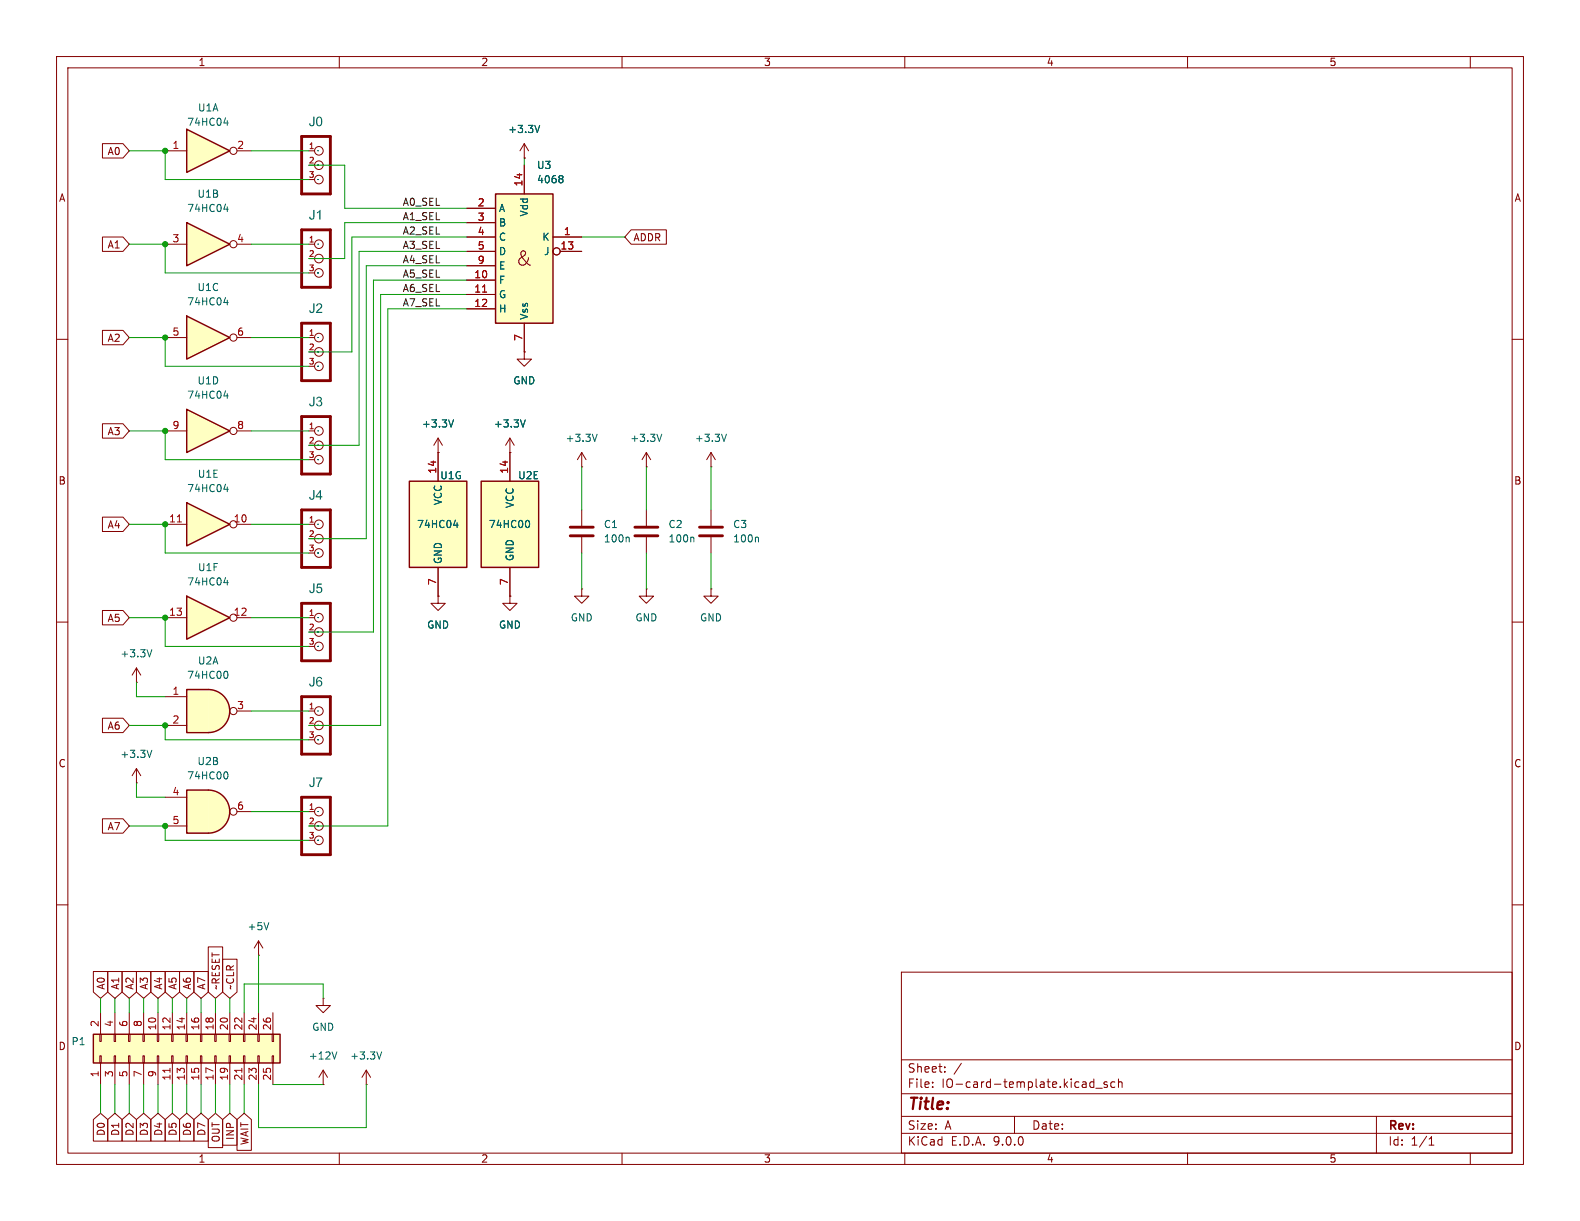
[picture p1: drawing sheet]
<svg xmlns="http://www.w3.org/2000/svg" width="279mm" height="216mm" viewBox="0 0 279 216" stroke-linecap="round" stroke-linejoin="round" font-family="sans-serif">
<g fill="none" stroke="#840000" stroke-width=".18">
<path d="M10 10h259.4v195.9h-259.4zM12 12h255.4v191.9h-255.4zM60 10v2M110 10v2M160 10v2M210 10v2M260 10v2M10 60h2M267.4 60h2M54.6 92.7h1M114.3 90.2v2.8M114.3 95v2.8"/>
<path d="M125.7 90.2v2.8M125.7 95v2.8M10 110h2M114.3 104.1v1.3h1.3l-1.3 1.3-1.3-1.3h1.3M114.3 104.1h.1M125.7 104.1v1.3h1.3l-1.3 1.3-1.2-1.3h1.2M125.7 104.1h.1M267.4 110h2M24.1 138.4h.1M24.1 135.9l-.7 1.3M24.1 135.9l.8 1.3M24.1 135.9v2.5"/>
<path d="M10 160h2M159.4 171.9h108v32h-108zM267.4 160h2M159.4 197.4h108M159.4 193.4h108M159.4 187.4h108M164.9 192.1v.2M164.9 191.4v.1M167.1 189.4v.2M167.1 188.7v.1M170 188l-1.3 1.9M179.4 197.4v3"/>
<path d="M193.4 190.8v1.5M193.4 191.4l-.4-.1-.3 .3v.4l.2 .2h.5M193.8 192.4h1.1M195.8 191.4l-.4-.1-.2 .2 .1 .2 .5 .2v.3h-.6M197.1 191.4l-.4-.1-.3 .3v.4l.2 .2h.5M197.8 191.4l.2-.1 .4 .1v.9M197.8 190.8v1.5M243.4 197.4v6.5M60 203.9v2M110 203.9v2M159.4 200.4h108M160 203.9v2"/>
<path d="M210 203.9v2M252.7 202.5h.9M252.7 201.4l.4-.4v1.5M260 203.9v2"/>
<circle cx="56.4" cy="97.8" r=".76"/>
<circle cx="56.4" cy="92.7" r=".76"/>
<circle cx="56.4" cy="95.2" r=".76"/>
</g>
<path d="M56.2 95.3h.1M56.2 92.7h.1M56.3 95.2l-.1 .1M56.3 95.2h.1M56.3 97.8h.1M122.5 95l.2 .2v.6M133.9 95l.2 .2v.6M26.9 132.7l-.5 1.2" fill="none" stroke="#006464" stroke-width=".18"/>
<path d="M53.3 90.2h5.1v10.1h-5.1zM112.3 93.2h4M112.3 94.7h4M123.7 93.2h4.1M123.7 94.7h4.1" fill="none" stroke="#840000" stroke-width=".51"/>
<path d="M33 88.9l7.6 3.8-7.6 3.8z" fill="#ffffc2"/>
<path d="M33 88.9l7.6 3.8-7.6 3.8z" fill="none" stroke="#840000" stroke-width=".25"/>
<g fill="none" stroke="#840000" stroke-width=".18">
<path d="M29.2 92.7h3.8M41.9 92.7h2.5M102.9 90.2v2.8M102.9 95v2.8M90.2 105.4v1.3h1.2l-1.2 1.3-1.3-1.3h1.3M90.2 105.4h.1M102.9 104.1v1.3h1.2l-1.2 1.3-1.3-1.3h1.3M102.9 104.1h.1"/>
<circle cx="41.3" cy="92.7" r=".63"/>
</g>
<path d="M31.4 92.3h.7" fill="none" stroke="#a90000" stroke-width=".18"/>
<path d="M39.6 86.5h.8M40.2 86.1v.8M111.1 95l.2 .2v.6" fill="none" stroke="#006464" stroke-width=".18"/>
<path d="M100.8 93.2h4.1M100.8 94.7h4.1" fill="none" stroke="#840000" stroke-width=".51"/>
<path d="M85.1 85.1h10.1v15.2h-10.1z" fill="#ffffc2"/>
<path d="M85.1 85.1h10.1v15.2h-10.1z" fill="none" stroke="#840000" stroke-width=".25"/>
<path d="M90.2 80v5.1M90.2 100.3v5.1" fill="none" stroke="#840000" stroke-width=".18"/>
<path d="M93.3 92a.79 .79 0 0 1 0 1.3" fill="none" stroke="#006464" stroke-width=".18"/>
<path d="M72.4 85.1h10.1v15.2h-10.1z" fill="#ffffc2"/>
<path d="M72.4 85.1h10.1v15.2h-10.1z" fill="none" stroke="#840000" stroke-width=".25"/>
<path d="M77.5 77.5v7.6M77.5 77.5l-.8 1.2M77.5 77.5l.7 1.2M77.5 80h.1M77.5 105.4v1.3h1.2l-1.2 1.3-1.3-1.3h1.3M77.5 105.4h.1M77.5 100.3v5.1" fill="none" stroke="#840000" stroke-width=".18"/>
<path d="M80.2 74.2l-.4 1.3M80.2 92.9h.8M80.8 92.4v.9" fill="none" stroke="#006464" stroke-width=".18"/>
<path d="M87.6 34.3h10.2v22.9h-10.2z" fill="#ffffc2"/>
<path d="M87.6 34.3h10.2v22.9h-10.2z" fill="none" stroke="#840000" stroke-width=".25"/>
<g fill="none" stroke="#840000" stroke-width=".18">
<path d="M82.5 36.8h5.1M82.5 39.4h5.1M92.7 27.9h.1M92.7 25.4v2.5M92.7 29.2v5.1M92.7 25.4l-.8 1.3M92.7 25.4l.8 1.3M82.5 41.9h5.1M82.5 44.5h5.1M82.5 47h5.1M82.5 49.5h5.1M82.5 52.1h5.1"/>
<path d="M82.5 54.6h5.1M92.7 57.2v5M97.8 41.9h5.1M99.1 44.5h3.8M54.6 76.2h1M90.2 77.5l-.8 1.2M90.2 77.5l.7 1.2M90.2 77.5v2.5M92.7 62.2v1.3h1.3l-1.3 1.3-1.3-1.3h1.3M92.7 62.2h.1M90.2 80h.1M102.9 82.6h.1"/>
<path d="M102.9 80l-.8 1.3M102.9 80l.7 1.3M102.9 80v2.6M114.3 82.6h.1M114.3 80l-.8 1.3M114.3 80l.8 1.3M114.3 80v2.6M57.1 191.8h.1M57.1 189.2l-.7 1.3M57.1 189.2l.8 1.3M57.1 189.2v2.6M64.8 191.8h.1"/>
<path d="M64.8 189.2l-.8 1.3M64.8 189.2l.7 1.3M64.8 189.2v2.6"/>
<circle cx="98.4" cy="44.4" r=".63"/>
<circle cx="56.4" cy="78.7" r=".76"/>
<circle cx="56.4" cy="76.2" r=".76"/>
<circle cx="56.4" cy="81.3" r=".76"/>
</g>
<path d="M85.3 51.7h.8" fill="none" stroke="#a90000" stroke-width=".18"/>
<path d="M95.4 22.2l-.4 1.2M99.3 31.1l.3 .2-.3 .3 .3 .2v.3l-.3 .2M56.2 76.2h.1M56.3 78.7h.1M92.9 74.2l-.4 1.3M105.6 76.8l-.4 1.2M117 76.8l-.4 1.2M56.2 81.3h.1M56.3 81.3h.1M59.6 186l-.5 1.3M67.5 186l-.4 1.3" fill="none" stroke="#006464" stroke-width=".18"/>
<path d="M53.3 73.7h5.1v10.1h-5.1z" fill="none" stroke="#840000" stroke-width=".51"/>
<path d="M16.5 182.9h33v5.1h-33z" fill="#ffffc2"/>
<path d="M16.5 182.9h33v5.1h-33z" fill="none" stroke="#840000" stroke-width=".25"/>
<g fill="none" stroke="#840000" stroke-width=".18">
<path d="M54.6 59.7h1M17.8 179.1v3.8M20.3 179.1v3.8M22.9 179.1v3.8M25.4 179.1v3.8M27.9 179.1v3.8M30.5 179.1v3.8M33 179.1v3.8M35.6 179.1v3.8M38.1 179.1v3.8M40.6 179.1v3.8M43.2 179.1v3.8"/>
<path d="M45.7 179.1v3.8M48.3 179.1v3.8M57.1 176.5v1.3h1.3l-1.3 1.3-1.2-1.3h1.2M57.1 176.5h.1M17.7 186.7h.2v1.3h-.2zM17.7 182.9h.2v1.3h-.2zM17.8 188v3.8M20.2 186.7h.2v1.3h-.2zM20.2 182.9h.2v1.3h-.2zM20.3 188v3.8M22.7 186.7h.3v1.3h-.3zM22.7 182.9h.3v1.3h-.3z"/>
<path d="M22.9 188v3.8M25.3 186.7h.2v1.3h-.2zM25.3 182.9h.2v1.3h-.2zM25.4 188v3.8M27.8 186.7h.3v1.3h-.3zM27.8 182.9h.3v1.3h-.3zM27.9 188v3.8M30.4 186.7h.2v1.3h-.2zM30.4 182.9h.2v1.3h-.2zM30.5 188v3.8M32.9 186.7h.2v1.3h-.2zM32.9 182.9h.2v1.3h-.2z"/>
<path d="M33 188v3.8M35.4 186.7h.3v1.3h-.3zM35.4 182.9h.3v1.3h-.3zM35.6 188v3.8M38 186.7h.2v1.3h-.2zM38 182.9h.2v1.3h-.2zM38.1 188v3.8M40.5 186.7h.3v1.3h-.3zM40.5 182.9h.3v1.3h-.3zM40.6 188v3.8M43.1 186.7h.2v1.3h-.2zM43.1 182.9h.2v1.3h-.2z"/>
<path d="M43.2 188v3.8M45.6 186.7h.2v1.3h-.2zM45.6 182.9h.2v1.3h-.2zM45.7 188v3.8M48.1 186.7h.3v1.3h-.3zM48.1 182.9h.3v1.3h-.3zM48.3 188v3.8"/>
<circle cx="56.4" cy="59.7" r=".76"/>
<circle cx="56.4" cy="62.2" r=".76"/>
<circle cx="56.4" cy="64.8" r=".76"/>
</g>
<path d="M30.1 188.9v.7M42.8 188.9v.7" fill="none" stroke="#a90000" stroke-width=".18"/>
<path d="M53.3 57.2h5.1v10.1h-5.1z" fill="none" stroke="#840000" stroke-width=".51"/>
<path d="M56.2 59.7h.1M56.2 62.2h.1M56.3 62.2h-.1M56.3 62.2h.1M56.3 64.8h.1" fill="none" stroke="#006464" stroke-width=".18"/>
<path d="M33 72.4l7.6 3.8-7.6 3.8z" fill="#ffffc2"/>
<path d="M33 72.4l7.6 3.8-7.6 3.8z" fill="none" stroke="#840000" stroke-width=".25"/>
<g fill="none" stroke="#840000" stroke-width=".18">
<path d="M29.2 76.2h3.8M41.9 76.2h2.5"/>
<circle cx="41.3" cy="76.2" r=".63"/>
</g>
<path d="M39.6 70h.8M40.2 69.6v.8" fill="none" stroke="#006464" stroke-width=".18"/>
<path d="M33 55.9l7.6 3.8-7.6 3.8z" fill="#ffffc2"/>
<path d="M33 55.9l7.6 3.8-7.6 3.8z" fill="none" stroke="#840000" stroke-width=".25"/>
<g fill="none" stroke="#840000" stroke-width=".18">
<path d="M54.6 26.7h1M29.2 59.7h3.8M41.9 59.7h2.5M54.6 43.2h1M125.7 82.6h.1M125.7 80l-.7 1.3M125.7 80l.8 1.3M125.7 80v2.6"/>
<circle cx="56.4" cy="29.2" r=".76"/>
<circle cx="56.4" cy="31.7" r=".76"/>
<circle cx="56.4" cy="26.7" r=".76"/>
<circle cx="41.3" cy="59.7" r=".63"/>
<circle cx="56.4" cy="48.3" r=".76"/>
<circle cx="56.4" cy="43.2" r=".76"/>
<circle cx="56.4" cy="45.7" r=".76"/>
</g>
<path d="M56.2 29.2h.1M56.2 26.6v.1M56.3 29.2h-.1M56.3 29.2h.1M56.3 31.7h.1M39.6 53.5h.8M40.2 53.1v.8M56.2 48.2h.1M56.2 43.2h.1M56.3 45.7h.1M56.3 48.3h.1M128.5 76.8l-.5 1.2" fill="none" stroke="#006464" stroke-width=".18"/>
<path d="M53.3 24.1h5.1v10.2h-5.1zM53.3 40.6h5.1v10.2h-5.1z" fill="none" stroke="#840000" stroke-width=".51"/>
<path d="M33 22.9l7.6 3.8-7.6 3.8z" fill="#ffffc2"/>
<path d="M33 22.9l7.6 3.8-7.6 3.8z" fill="none" stroke="#840000" stroke-width=".25"/>
<g fill="none" stroke="#840000" stroke-width=".18">
<path d="M29.2 26.7h3.8M41.9 26.7h2.5"/>
<circle cx="41.3" cy="26.7" r=".63"/>
</g>
<path d="M39.6 21.7h.8M40.2 21.3v.9" fill="none" stroke="#006464" stroke-width=".18"/>
<path d="M33 39.4l7.6 3.8-7.6 3.8z" fill="#ffffc2"/>
<path d="M33 39.4l7.6 3.8-7.6 3.8z" fill="none" stroke="#840000" stroke-width=".25"/>
<g fill="none" stroke="#840000" stroke-width=".18">
<path d="M29.2 43.2h3.8M41.9 43.2h2.5M54.6 109.2h1M45.7 168.9h.1M45.7 166.4l-.7 1.2M45.7 166.4l.8 1.2M45.7 166.4v2.5"/>
<circle cx="41.3" cy="43.2" r=".63"/>
<circle cx="56.4" cy="109.2" r=".76"/>
<circle cx="56.4" cy="111.8" r=".76"/>
<circle cx="56.4" cy="114.3" r=".76"/>
</g>
<path d="M39.6 37h.8M40.2 36.6v.8M56.2 109.2h.1M56.3 114.3h-.1M56.3 114.3h.1M56.3 111.7h.1M47.5 163.1l-.4 1.3" fill="none" stroke="#006464" stroke-width=".18"/>
<path d="M53.3 106.7h5.1v10.1h-5.1z" fill="none" stroke="#840000" stroke-width=".51"/>
<path d="M33 105.4l7.6 3.8-7.6 3.8z" fill="#ffffc2"/>
<path d="M33 105.4l7.6 3.8-7.6 3.8z" fill="none" stroke="#840000" stroke-width=".25"/>
<g fill="none" stroke="#840000" stroke-width=".18">
<path d="M24.1 118.1l-.7 1.3M24.1 118.1l.8 1.3M24.1 118.1v2.6M29.2 109.2h3.8M41.9 109.2h2.5M24.1 120.7h.1M54.6 143.5h1"/>
<circle cx="41.3" cy="109.2" r=".63"/>
<circle cx="56.4" cy="143.5" r=".76"/>
<circle cx="56.4" cy="148.6" r=".76"/>
<circle cx="56.4" cy="146" r=".76"/>
</g>
<path d="M26.9 114.9l-.5 1.2M39.6 103h.8M40.2 102.6v.8M56.2 146.1h.1M56.2 143.5h.1M56.3 146l-.1 .1M56.3 146h.1M56.3 148.6h.1" fill="none" stroke="#006464" stroke-width=".18"/>
<path d="M53.3 141h5.1v10.1h-5.1z" fill="none" stroke="#840000" stroke-width=".51"/>
<path d="M36.8 121.9a3.8 3.8 0 0 1 3.8 3.8 3.8 3.8 0 0 1-3.8 3.8z" fill="#ffffc2" stroke="#ffffc2" stroke-width=".18"/>
<path d="M33 121.9h3.8v7.6h-3.8z" fill="#ffffc2"/>
<path d="M33 121.9h3.8a3.8 3.8 0 0 1 3.8 3.8 3.8 3.8 0 0 1-3.8 3.8h-3.8z" fill="none" stroke="#840000" stroke-width=".25"/>
<g fill="none" stroke="#840000" stroke-width=".18">
<path d="M29.2 123.2h3.8M29.2 128.3h3.8M41.9 125.7h2.5"/>
<circle cx="41.3" cy="125.7" r=".63"/>
</g>
<path d="M40 118.7a.79 .79 0 0 1 0 1.3" fill="none" stroke="#006464" stroke-width=".18"/>
<path d="M36.8 139.7a3.8 3.8 0 0 1 3.8 3.8 3.8 3.8 0 0 1-3.8 3.8z" fill="#ffffc2" stroke="#ffffc2" stroke-width=".18"/>
<path d="M33 139.7h3.8v7.6h-3.8z" fill="#ffffc2"/>
<path d="M33 139.7h3.8a3.8 3.8 0 0 1 3.8 3.8 3.8 3.8 0 0 1-3.8 3.8h-3.8z" fill="none" stroke="#840000" stroke-width=".25"/>
<g fill="none" stroke="#840000" stroke-width=".18">
<path d="M18.1 25.4h3.6l1.2 1.3-1.2 1.2h-3.6zM82.5 36.8h5.1M82.5 39.4h5.1M92.7 27.9h.1M92.7 29.2v5.1M18.1 58.4h3.6l1.2 1.3-1.2 1.3h-3.6zM18.1 41.9h3.6l1.2 1.3-1.2 1.3h-3.6zM82.5 41.9h5.1M82.5 44.5h5.1M82.5 47h5.1M82.5 49.5h5.1M82.5 52.1h5.1"/>
<path d="M82.5 54.6h5.1M92.7 57.2v5M97.8 41.9h5.1M99.1 44.5h3.8M111.6 40.6h6.2v2.6h-6.2l-1.1-1.3zM18.1 74.9h3.6l1.2 1.3-1.2 1.3h-3.6zM92.7 62.2h.1M18.1 91.4h3.6l1.2 1.3-1.2 1.3h-3.6zM77.5 80h.1M77.5 80v5.1M90.2 80h.1M90.2 80v5.1"/>
<path d="M18.1 107.9h3.6l1.2 1.3-1.2 1.3h-3.6zM77.5 105.4h.1M77.5 100.3v5.1M90.2 105.4h.1M90.2 100.3v5.1M18.1 127h3.6l1.2 1.3-1.2 1.2h-3.6zM54.6 125.7h1M18.1 144.8h3.6l1.2 1.3-1.2 1.2h-3.6zM29.2 141h3.8M29.2 146.1h3.8M41.9 143.5h2.5M16.5 171.8h2.6v3.6l-1.3 1.1-1.3-1.1z"/>
<path d="M19 171.8h2.6v3.6l-1.3 1.1-1.3-1.1zM21.6 171.8h2.5v3.6l-1.2 1.1-1.3-1.1zM24.1 171.8h2.6v3.6l-1.3 1.1-1.3-1.1zM26.7 171.8h2.5v3.6l-1.3 1.1-1.2-1.1zM29.2 171.8h2.6v3.6l-1.3 1.1-1.3-1.1zM31.7 171.8h2.6v3.6l-1.3 1.1-1.3-1.1zM34.3 171.8h2.5v3.6l-1.2 1.1-1.3-1.1zM36.8 167.4h2.6v8l-1.3 1.1-1.3-1.1zM39.4 169.6h2.5v5.8l-1.3 1.1-1.2-1.1zM16.5 198l1.3-1.1 1.3 1.1v3.8h-2.6zM19 198l1.3-1.1 1.3 1.1v3.8h-2.6zM21.6 198l1.3-1.1 1.2 1.1v3.8h-2.5z"/>
<path d="M24.1 198l1.3-1.1 1.3 1.1v3.8h-2.6zM26.7 198l1.2-1.1 1.3 1.1v3.8h-2.5zM29.2 198l1.3-1.1 1.3 1.1v3.8h-2.6zM31.7 198l1.3-1.1 1.3 1.1v3.8h-2.6zM34.3 198l1.3-1.1 1.2 1.1v3.8h-2.5zM36.8 198l1.3-1.1 1.3 1.1v4.9h-2.6zM39.4 198l1.2-1.1 1.3 1.1v4.5h-2.5zM41.9 198l1.3-1.1 1.3 1.1v5.4h-2.6z"/>
<circle cx="98.4" cy="44.4" r=".63"/>
<circle cx="56.4" cy="125.7" r=".76"/>
<circle cx="56.4" cy="130.8" r=".76"/>
<circle cx="56.4" cy="128.3" r=".76"/>
<circle cx="41.3" cy="143.5" r=".63"/>
</g>
<g fill="none" stroke="#006464" stroke-width=".18">
<path d="M95.4 22.2l-.4 1.2M99.3 31.1l.3 .2-.3 .3 .3 .2v.3l-.3 .2M80.2 74.2l-.4 1.3M92.9 74.2l-.4 1.3M80.2 92.9h.8M80.8 92.4v.9M93.3 92a.79 .79 0 0 1 0 1.3M40 136.5a.79 .79 0 0 1 0 1.2M56.2 128.3h.1M56.2 130.8h.1M56.2 125.7h.1M56.3 128.3h-.1"/>
<path d="M56.3 128.3h.1M56.3 130.8h.1M56.3 130.8h-.1"/>
</g>
<path d="M53.3 123.2h5.1v10.2h-5.1z" fill="none" stroke="#840000" stroke-width=".51"/>
<g fill="none" stroke="#009600" stroke-width=".18">
<path d="M22.9 26.7h6.3v5.1h25.4M44.4 26.7h10.2M54.6 29.2h6.4v7.6h21.5M82.5 39.4h-21.5v6.3h-6.4M92.7 27.9v1.3M22.9 43.2h6.3v5.1h25.4M22.9 59.7h6.3v5.1h25.4M44.4 43.2h10.2M44.4 59.7h10.2M82.5 54.6h-13.9v91.5h-14M82.5 52.1h-15.2v76.2h-12.7M82.5 47h-17.7v48.3h-10.2"/>
<path d="M82.5 41.9h-20.3v20.3h-7.6M82.5 44.5h-19v34.2h-8.9M82.5 49.5h-16.5v62.3h-11.4M102.9 41.9h7.6M22.9 76.2h6.3v5.1h25.4M44.4 76.2h10.2M22.9 92.7h6.3v5.1h25.4M44.4 92.7h10.2M102.9 82.6v7.6M102.9 97.8v6.3M114.3 82.6v7.6M114.3 97.8v6.3"/>
<path d="M125.7 82.6v7.6M125.7 97.8v6.3M22.9 109.2h6.3v5.1h25.4M44.4 109.2h10.2M22.9 128.3h6.3v2.5h25.4M24.1 138.4v2.6h5.1M24.1 120.7v2.5h5.1M44.4 125.7h10.2M22.9 146.1h6.3v2.5h25.4M44.4 143.5h10.2M17.8 176.5v2.6M20.3 176.5v2.6"/>
<path d="M22.9 176.5v2.6M25.4 176.5v2.6M27.9 176.5v2.6M30.5 176.5v2.6M33 176.5v2.6M35.6 176.5v2.6M38.1 176.5v2.6M40.6 176.5v2.6M45.7 168.9v10.2M57.1 176.5v-2.5h-13.9v5.1M17.8 191.8v5.1M20.3 191.8v5.1"/>
<path d="M22.9 191.8v5.1M25.4 191.8v5.1M27.9 191.8v5.1M30.5 191.8v5.1M33 191.8v5.1M35.6 191.8v5.1M38.1 191.8v5.1M40.6 191.8v5.1M43.2 191.8v5.1M45.7 191.8v7.6h19.1v-7.6M48.3 191.8h8.8"/>
</g>
<path d="M85.3 51.7h.8" fill="none" stroke="#a90000" stroke-width=".18"/>
<g fill="#009600" stroke="#009600" stroke-width=".18">
<circle cx="29.2" cy="92.7" r=".46"/>
<circle cx="29.2" cy="146.1" r=".46"/>
<circle cx="29.2" cy="128.3" r=".46"/>
<circle cx="29.2" cy="109.2" r=".46"/>
<circle cx="29.2" cy="59.7" r=".46"/>
<circle cx="29.2" cy="76.2" r=".46"/>
<circle cx="29.2" cy="43.2" r=".46"/>
<circle cx="29.2" cy="26.7" r=".46"/>
</g>
<text font-size="3.5" fill="#840000" x="91.2" y="47.2">&amp;</text>
<text font-size="2.8" fill="#840000" x="160.4" y="196.8">Title:</text>
<g font-size="2.4" fill="#006464">
<text x="54.6" y="22.9">J0</text>
<text x="54.6" y="39.4">J1</text>
<text x="54.6" y="56">J2</text>
<text x="54.6" y="72.5">J3</text>
<text x="54.6" y="89">J4</text>
<text x="54.6" y="105.5">J5</text>
<text x="54.6" y="122">J6</text>
<text x="54.6" y="139.8">J7</text>
</g>
<g font-size="2.1" fill="#840000">
<text x="160.4" y="189.9">Sheet:</text>
<text x="160.4" y="192.6">File:</text>
<text x="166.5" y="192.6">IO-card-template.kicad_sch</text>
<text x="160.4" y="202.8">KiCad</text>
<text x="160.4" y="200">Size:</text>
<text x="167.1" y="200">A</text>
<text x="168.1" y="202.8">E.D.A.</text>
<text x="175.7" y="202.8">9.0.0</text>
<text x="182.4" y="200">Date:</text>
<text x="245.4" y="200.2">Rev:</text>
<text x="245.4" y="202.8">Id:</text>
<text x="249.5" y="202.8">1/1</text>
</g>
<g font-size="1.8" fill="#840000">
<text x="35" y="11.9">1</text>
<text x="85" y="11.9">2</text>
<text x="135" y="11.9">3</text>
<text x="185" y="11.9">4</text>
<text x="235" y="11.9">5</text>
<text x="18.9" y="27.6">A0</text>
<text x="10.3" y="35.9">A</text>
<text x="267.7" y="35.9">A</text>
<text x="18.9" y="44.1">A1</text>
<text x="111.9" y="42.9">ADDR</text>
<text x="18.9" y="60.6">A2</text>
<text x="18.9" y="77.2">A3</text>
<text x="10.3" y="85.9">B</text>
<text x="267.7" y="85.9">B</text>
<text x="18.9" y="93.7">A4</text>
<text x="18.9" y="110.2">A5</text>
<text x="18.9" y="129.2">A6</text>
<text x="10.3" y="135.9">C</text>
<text x="267.7" y="135.9">C</text>
<text x="18.9" y="147">A7</text>
<text x="18.7" y="175.1" transform="rotate(-90 18.7 175.1)">A0</text>
<text x="21.3" y="175.1" transform="rotate(-90 21.3 175.1)">A1</text>
<text x="23.8" y="175.1" transform="rotate(-90 23.8 175.1)">A2</text>
<text x="26.4" y="175.1" transform="rotate(-90 26.4 175.1)">A3</text>
<text x="28.9" y="175.1" transform="rotate(-90 28.9 175.1)">A4</text>
<text x="31.4" y="175.1" transform="rotate(-90 31.4 175.1)">A5</text>
<text x="34" y="175.1" transform="rotate(-90 34 175.1)">A6</text>
<text x="36.5" y="175.1" transform="rotate(-90 36.5 175.1)">A7</text>
<text x="39.1" y="175.1" transform="rotate(-90 39.1 175.1)">~RESET</text>
<text x="41.6" y="175.1" transform="rotate(-90 41.6 175.1)">~CLR</text>
<text x="10.3" y="185.9">D</text>
<text x="267.7" y="185.9">D</text>
<text x="18.7" y="201" transform="rotate(-90 18.7 201)">D0</text>
<text x="21.3" y="201" transform="rotate(-90 21.3 201)">D1</text>
<text x="23.8" y="201" transform="rotate(-90 23.8 201)">D2</text>
<text x="26.4" y="201" transform="rotate(-90 26.4 201)">D3</text>
<text x="28.9" y="201" transform="rotate(-90 28.9 201)">D4</text>
<text x="31.4" y="201" transform="rotate(-90 31.4 201)">D5</text>
<text x="34" y="201" transform="rotate(-90 34 201)">D6</text>
<text x="36.5" y="201" transform="rotate(-90 36.5 201)">D7</text>
<text x="39.1" y="202.1" transform="rotate(-90 39.1 202.1)">OUT</text>
<text x="41.6" y="201.7" transform="rotate(-90 41.6 201.7)">INP</text>
<text x="44.1" y="202.6" transform="rotate(-90 44.1 202.6)">WAIT</text>
<text x="35" y="205.8">1</text>
<text x="85" y="205.8">2</text>
<text x="135" y="205.8">3</text>
<text x="185" y="205.8">4</text>
<text x="235" y="205.8">5</text>
</g>
<g font-size="1.8" fill="#006464">
<text x="33" y="22.5">74HC04</text>
<text x="34.9" y="19.9">U1A</text>
<text x="89.8" y="23.7">+3.3V</text>
<text x="34.8" y="35.2">U1B</text>
<text x="94.9" y="30.1">U3</text>
<text x="94.9" y="32.6">4068</text>
<text x="33" y="37.7">74HC04</text>
<text x="88.1" y="37.7">A</text>
<text x="88.1" y="40.2">B</text>
<text x="93.6" y="38.4" transform="rotate(-90 93.6 38.4)">Vdd</text>
<text x="88.1" y="42.8">C</text>
<text x="88.1" y="45.3">D</text>
<text x="88.1" y="47.9">E</text>
<text x="95.8" y="42.8">K</text>
<text x="96.1" y="45.3">J</text>
<text x="34.8" y="51.7">U1C</text>
<text x="88.1" y="50.4">F</text>
<text x="88.1" y="52.9">G</text>
<text x="33" y="54.2">74HC04</text>
<text x="88.1" y="55.5">H</text>
<text x="93.6" y="56.6" transform="rotate(-90 93.6 56.6)">Vss</text>
<text x="33" y="70.7">74HC04</text>
<text x="34.8" y="68.2">U1D</text>
<text x="90.7" y="68.2">GND</text>
<text x="74.5" y="75.8">+3.3V</text>
<text x="87.2" y="75.8">+3.3V</text>
<text x="99.9" y="78.3">+3.3V</text>
<text x="111.4" y="78.3">+3.3V</text>
<text x="122.8" y="78.3">+3.3V</text>
<text x="33" y="87.2">74HC04</text>
<text x="34.9" y="84.7">U1E</text>
<text x="77.7" y="84.9">U1G</text>
<text x="78.3" y="89.4" transform="rotate(-90 78.3 89.4)">VCC</text>
<text x="91" y="89.9" transform="rotate(-90 91 89.9)">VCC</text>
<text x="91.5" y="84.9">U2E</text>
<text x="73.6" y="93.6">74HC04</text>
<text x="86.3" y="93.6">74HC00</text>
<text x="106.7" y="93.6">C1</text>
<text x="118.1" y="93.6">C2</text>
<text x="129.5" y="93.6">C3</text>
<text x="34.9" y="101.2">U1F</text>
<text x="78.3" y="99.8" transform="rotate(-90 78.3 99.8)">GND</text>
<text x="91" y="99.3" transform="rotate(-90 91 99.3)">GND</text>
<text x="106.7" y="96.1">100n</text>
<text x="118.1" y="96.1">100n</text>
<text x="129.5" y="96.1">100n</text>
<text x="33" y="103.7">74HC04</text>
<text x="75.4" y="111.4">GND</text>
<text x="88.1" y="111.4">GND</text>
<text x="100.8" y="110.1">GND</text>
<text x="112.3" y="110.1">GND</text>
<text x="123.7" y="110.1">GND</text>
<text x="21.2" y="116.4">+3.3V</text>
<text x="34.9" y="117.7">U2A</text>
<text x="33" y="120.2">74HC00</text>
<text x="21.2" y="134.2">+3.3V</text>
<text x="34.8" y="135.5">U2B</text>
<text x="33" y="138">74HC00</text>
<text x="43.7" y="164.7">+5V</text>
<text x="12.5" y="185">P1</text>
<text x="55.1" y="182.5">GND</text>
<text x="54.5" y="187.6">+12V</text>
<text x="61.8" y="187.6">+3.3V</text>
</g>
<g font-size="1.8" fill="#a90000">
<text x="30.4" y="26.4">1</text>
<text x="41.8" y="26.4">2</text>
<text x="92.5" y="33.1" transform="rotate(-90 92.5 33.1)">14</text>
<text x="84.4" y="36.6">2</text>
<text x="84.4" y="39.1">3</text>
<text x="84.4" y="41.7">4</text>
<text x="99.6" y="41.7">1</text>
<text x="30.4" y="42.9">3</text>
<text x="41.8" y="42.9">4</text>
<text x="84.4" y="44.2">5</text>
<text x="84.4" y="46.7">9</text>
<text x="99" y="44.2">13</text>
<text x="83.8" y="49.3">10</text>
<text x="83.8" y="51.8">11</text>
<text x="30.4" y="59.4">5</text>
<text x="41.8" y="59.4">6</text>
<text x="83.8" y="54.4">12</text>
<text x="92.5" y="60.4" transform="rotate(-90 92.5 60.4)">7</text>
<text x="30.4" y="75.9">9</text>
<text x="41.8" y="75.9">8</text>
<text x="77.2" y="83.9" transform="rotate(-90 77.2 83.9)">14</text>
<text x="89.9" y="83.9" transform="rotate(-90 89.9 83.9)">14</text>
<text x="29.8" y="92.5">11</text>
<text x="41.2" y="92.5">10</text>
<text x="77.2" y="103.6" transform="rotate(-90 77.2 103.6)">7</text>
<text x="89.9" y="103.6" transform="rotate(-90 89.9 103.6)">7</text>
<text x="29.8" y="109">13</text>
<text x="41.2" y="109">12</text>
<text x="30.4" y="122.9">1</text>
<text x="41.8" y="125.5">3</text>
<text x="30.4" y="128">2</text>
<text x="30.4" y="140.7">4</text>
<text x="41.8" y="143.3">6</text>
<text x="30.4" y="145.8">5</text>
<text x="17.5" y="181.7" transform="rotate(-90 17.5 181.7)">2</text>
<text x="20.1" y="181.7" transform="rotate(-90 20.1 181.7)">4</text>
<text x="22.6" y="181.7" transform="rotate(-90 22.6 181.7)">6</text>
<text x="25.1" y="181.7" transform="rotate(-90 25.1 181.7)">8</text>
<text x="27.7" y="182.3" transform="rotate(-90 27.7 182.3)">10</text>
<text x="30.2" y="182.3" transform="rotate(-90 30.2 182.3)">12</text>
<text x="32.8" y="182.3" transform="rotate(-90 32.8 182.3)">14</text>
<text x="35.3" y="182.3" transform="rotate(-90 35.3 182.3)">16</text>
<text x="37.8" y="182.3" transform="rotate(-90 37.8 182.3)">18</text>
<text x="40.4" y="182.3" transform="rotate(-90 40.4 182.3)">20</text>
<text x="42.9" y="182.3" transform="rotate(-90 42.9 182.3)">22</text>
<text x="45.5" y="182.3" transform="rotate(-90 45.5 182.3)">24</text>
<text x="48" y="182.3" transform="rotate(-90 48 182.3)">26</text>
<text x="17.5" y="190.6" transform="rotate(-90 17.5 190.6)">1</text>
<text x="20.1" y="190.6" transform="rotate(-90 20.1 190.6)">3</text>
<text x="22.6" y="190.6" transform="rotate(-90 22.6 190.6)">5</text>
<text x="25.1" y="190.6" transform="rotate(-90 25.1 190.6)">7</text>
<text x="27.7" y="190.6" transform="rotate(-90 27.7 190.6)">9</text>
<text x="30.2" y="191.2" transform="rotate(-90 30.2 191.2)">11</text>
<text x="32.8" y="191.2" transform="rotate(-90 32.8 191.2)">13</text>
<text x="35.3" y="191.2" transform="rotate(-90 35.3 191.2)">15</text>
<text x="37.8" y="191.2" transform="rotate(-90 37.8 191.2)">17</text>
<text x="40.4" y="191.2" transform="rotate(-90 40.4 191.2)">19</text>
<text x="42.9" y="191.2" transform="rotate(-90 42.9 191.2)">21</text>
<text x="45.5" y="191.2" transform="rotate(-90 45.5 191.2)">23</text>
<text x="48" y="191.2" transform="rotate(-90 48 191.2)">25</text>
</g>
<g font-size="1.8" fill="#0f0f0f">
<text x="71.1" y="39">A1_SEL</text>
<text x="71.1" y="36.5">A0_SEL</text>
<text x="71.1" y="41.6">A2_SEL</text>
<text x="71.1" y="46.6">A4_SEL</text>
<text x="71.1" y="44.1">A3_SEL</text>
<text x="71.1" y="49.2">A5_SEL</text>
<text x="71.1" y="51.7">A6_SEL</text>
<text x="71.1" y="54.3">A7_SEL</text>
</g>
<g font-size="1.4" fill="#a90000">
<text x="54.5" y="26.4">1</text>
<text x="54.5" y="29">2</text>
<text x="54.5" y="31.5">3</text>
<text x="54.5" y="42.9">1</text>
<text x="54.5" y="45.5">2</text>
<text x="54.5" y="48">3</text>
<text x="54.5" y="59.4">1</text>
<text x="54.5" y="62">2</text>
<text x="54.5" y="64.5">3</text>
<text x="54.5" y="75.9">1</text>
<text x="54.5" y="78.5">2</text>
<text x="54.5" y="81">3</text>
<text x="54.5" y="92.5">1</text>
<text x="54.5" y="95">2</text>
<text x="54.5" y="97.5">3</text>
<text x="54.5" y="109">1</text>
<text x="54.5" y="111.5">2</text>
<text x="54.5" y="114">3</text>
<text x="54.5" y="125.5">1</text>
<text x="54.5" y="128">2</text>
<text x="54.5" y="130.6">3</text>
<text x="54.5" y="143.3">1</text>
<text x="54.5" y="145.8">2</text>
<text x="54.5" y="148.3">3</text>
</g>
</svg>
